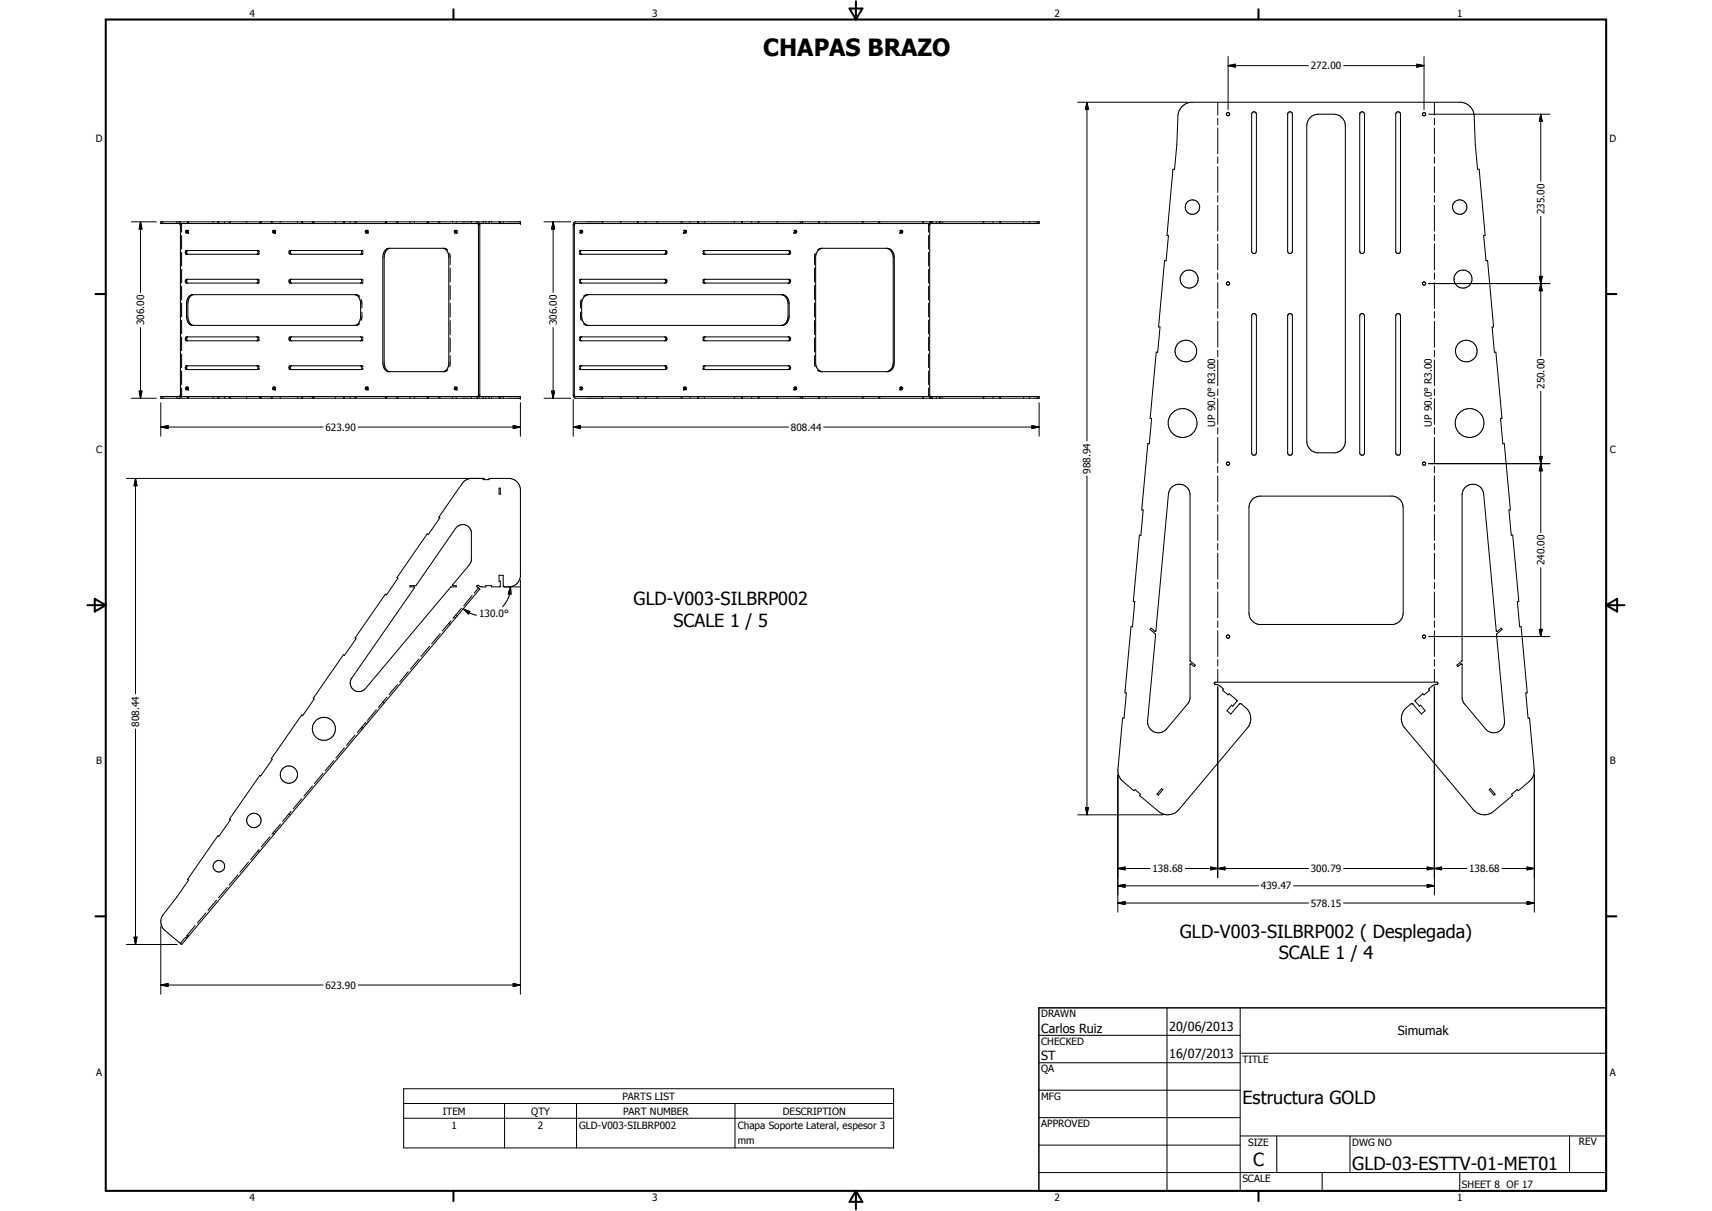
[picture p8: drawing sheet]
<svg xmlns="http://www.w3.org/2000/svg" width="594mm" height="420mm" viewBox="0 0 594 420" stroke-linecap="round" stroke-linejoin="round" font-family="sans-serif">
<g fill="none" stroke="#000" stroke-width=".35">
<path d="M426.2 19.6v18.4M494.1 19.6v18.4M374 35.5h38.2M377.2 35.5l.5 2.5h-1zM377.2 35.5v117.5M410.4 36.7l1.3-.8 1.5-.4h93.9a5.1 5.1 0 0 1 4.4 4.5l.4 10 .8 8.8 .6-.1 2.1 23h-.6l.9 8.8 .5-.1 2.1 23-.5 .1 .8 8.7h.5l2.1 23h-.5l.8 8.8 .5-.1 2.1 23-.5 .1 .8 8.7h.5l2.1 23h-.5l.8 8.8 .5-.1 2.2 23h-.5l.8 8.8 .5-.1 1.6 17.8a4.7 4.7 0 0 1-1.8 4.2l-3.8 3.3-.3-.5-2 1.7 .4 .4-6.6 5.5a5 5 0 0 1-7-.6l-23.8-28.3a5 5 0 0 1 .6-7.1l1.5-1.3 .4-.1 3.2 3.6 1.3-1.1-1.5-2-.5 .4-1.4-2 2.7-2.3 .3 .4 2-1.6-.3-.4 1.5-1.3 1.5-.5v-.5h-77.3v.5l1.5 .5 1.6 1.3-.4 .4 2 1.6 .3-.4 2.8 2.3-1.5 2-.4-.4-1.6 2 1.3 1.1 3.2-3.6 .4 .1 1.6 1.3a5.1 5.1 0 0 1 .5 7.1l-23.7 28.3a5 5 0 0 1-7.1 .6l-6.6-5.5 .4-.4-1.9-1.7-.4 .5-3.8-3.3a5 5 0 0 1-1.8-4.2l1.6-17.8 .6 .1 .8-8.8h-.6l2.2-23 .5 .1 .8-8.8h-.5l2.1-23h.5l.8-8.7-.5-.1 2.1-23 .5 .1 .8-8.8h-.5l2.1-23h.5l.8-8.7-.5-.1 2.1-23 .6 .1 .8-8.8h-.5l2-23 .6 .1 .8-8.8 .4-10 .3-1.5zM422.6 35.5v4.4M426.2 22.8l2.5-.5v1zM426.2 22.8h27.9M434.6 39a.82 .82 0 0 1 .9-.1 .82 .82 0 0 1 .5 .7v47.5a.84 .84 0 0 1-.8 .8 .84 .84 0 0 1-.9-.6v-47.9zM447.1 39a.82 .82 0 0 1 .9-.1 .82 .82 0 0 1 .5 .7v47.5a.83 .83 0 0 1-.9 .9 .83 .83 0 0 1-.8-.9v-47.5zM466.3 22.8h27.8"/>
<path d="M472.1 39a.84 .84 0 0 1 .9-.2 .84 .84 0 0 1 .5 .8v47.5a.83 .83 0 0 1-.8 .9 .83 .83 0 0 1-.9-.9v-47.5zM484.6 39a.84 .84 0 0 1 1.4 .4v47.9a.84 .84 0 0 1-.9 .6 .84 .84 0 0 1-.8-.8v-47.5zM491.7 22.3l2.4 .5-2.4 .5zM495.8 39.6h42M497.7 35.5v4.4M534.7 39.6l.5 2.5h-1zM534.7 39.6v23.3M422.6 41.1v2.2M422.6 44.4v8.9M422.6 54.5v2.2M422.6 57.8v9M454.5 41l.7-.7 1.8-.6 5.8-.1a4 4 0 0 1 4 4v109.5a4.1 4.1 0 0 1-3.5 4h-6.3a4.1 4.1 0 0 1-3.5-4v-109.5l.2-1.4z"/>
<path d="M497.7 41.1v2.2M497.7 44.4v8.9M497.7 54.5v2.2M497.7 57.8v9M45.6 77h8.6M48.8 77l.5 2.5h-1zM48.8 77v24.5M55.8 77h124.8v.6h-124.8zM56.5 77v.6M61.4 77v.6M62.1 77.6l.5 .5v58.8l-.5 .7M62.1 77l.5 .2"/>
<path d="M62.9 77.6l.1 2.9M64.8 79.9l.1 .2M64.9 79.9l-.5 .3 .2 .6h.3M65 79.9l.4 .2M65.1 77v.6M65.1 79.9l-.2 .2M65.4 77v.2M65.4 77.4v.2M73.9 77v.2M73.9 77.4v.2M75.6 77v.6M75.9 77v.6"/>
<path d="M78 77v.2M78 77.4v.2M79.6 77v.6M80 77v.2M80 77.4v.2M85.6 77v.2M85.6 77.4v.2M90.2 77v.6M90.5 77v.6M90.6 77v.2M90.6 77.4v.2M94.1 77v.6"/>
<path d="M94.5 77v.2M94.5 77.4v.2M95 79.9l.2 .2M95.1 79.9l-.4 .3 .1 .6h.3M95.2 79.9l.4 .2M95.3 79.9l-.1 .2M97.3 77v.2M97.3 77.4v.2M103.2 77v.2M103.2 77.4v.2M104.7 77v.6M105 77v.6"/>
<path d="M108.4 77v.2M108.4 77.4v.2M108.7 77v.6M109 77v.2M109 77.4v.2M116.4 77v.2M116.4 77.4v.2M119.2 77v.6M119.5 77v.6M121.5 77v.2M121.5 77.4v.2M123.2 77v.6"/>
<path d="M123.6 77v.2M123.6 77.4v.2M127.1 79.9l.2 .2M127.2 79.9l-.4 .3 .1 .6h.3M127.4 79.9l.4 .2M127.5 79.9l-.2 .2M133.7 77v.6M134.1 77v.6M137.7 77v.6M138.1 77v.2M138.1 77.4v.2M142.3 77v.2"/>
<path d="M142.3 77.4v.2M143.8 77v.2M143.8 77.4v.2M148.2 77v.6M148.6 77v.6M152.3 77v.6M152.6 77v.2M152.6 77.4v.2M157 77v.2M157 77.4v.2M158 79.9l.2 .2M158.1 79.9l-.5 .3 .2 .6h.3"/>
<path d="M158.2 79.9l.4 .2M158.3 79.9l-.1 .2M158.3 77v.2M158.3 77.4v.2M163.6 77v.2M163.6 77.4v.2M165.5 77v.2M165.5 77.4v.2M165.6 77.6l.4 .4v59.2l-.4 .4M165.6 77h.3M166.2 77.3l.3 .7v59.2l-.3 .6M167.7 77v.6"/>
<path d="M168.6 77v.2M168.6 77.4v.2M169.7 77v.6M170.6 77v.2M170.6 77.4v.2M173.2 77v.2M173.2 77.4v.2M173.6 77v.2M173.6 77.4v.2M174.6 77v.2M174.6 77.4v.2M188.8 77h9.3"/>
<path d="M191.9 77l.5 2.5h-1zM191.9 77v24.5M199.2 77.2l.5-.2h160.9v.6h-160.9l-.4 .4v59.2l.3 .3 161 .1v.6l-161.1-.1-.6-.9v-59.3zM201.5 79.9l.2 .1M201.6 79.9l-.4 .2M201.7 80v.8M201.7 79.9l.5 .3-.2 .6h-.3M201.8 79.9l-.1 .1M209.1 77v.6M215.4 77v.6M221.2 77v.6M221.4 77v.6"/>
<path d="M224.1 77v.2M224.1 77.4v.2M228 77v.2M228 77.4v.2M236.4 77v.2M236.4 77.4v.2M236.6 77v.6M237.7 80v.8M237.7 79.9l.5 .3-.2 .6h-.3M237.8 79.9l-.1 .1M239.4 77v.2M239.4 77.4v.2"/>
<path d="M242.1 77v.6M242.4 77v.6M244.4 77v.2M244.4 77.4v.2M254.8 77v.2M254.8 77.4v.2M257.3 77v.2M257.3 77.4v.2M257.6 77v.6M260.8 77v.2M260.8 77.4v.2M263.1 77v.6"/>
<path d="M263.3 77v.6M269.7 77v.2M269.7 77.4v.2M277.7 77v.2M277.7 77.4v.2M278.3 77v.2M278.3 77.4v.2M278.5 77v.6M284 77v.6M284.3 77v.6M286.6 77v.2M286.6 77.4v.2"/>
<path d="M299.2 77v.2M299.2 77.4v.2M299.5 77v.6M305 77v.6M305.3 77v.6M312.6 79.9l.1 .1M312.6 79.9l-.4 .2M312.7 80v.8M312.8 79.9l.3 .1 .2 .4-.2 .4h-.3M312.8 79.9l-.1 .1M320.2 77v.2M320.2 77.4v.2"/>
<path d="M320.4 77v.6M322.3 77.6l-.1 2.9M323 77.2v-.2l-.5 .2M323 77.4l-.4 .6v59.2l.4 .6M323.4 77v.2M323.4 77.4v.2M323.5 77v.2M323.5 77.4v.2M324.9 77v.2M324.9 77.4v.2M326 77v.6M326.2 77v.6"/>
<path d="M327 77v.2M327 77.4v.2M341.2 77v.2M341.2 77.4v.2M341.4 77v.6M344.6 77v.2M344.6 77.4v.2M346.9 77v.6M347.2 77v.6M355.2 77v.2M355.2 77.4v.2M357.2 77v.2"/>
<path d="M357.2 77.4v.2M360.2 77v.2M360.2 77.4v.2M422.6 67.9v2.2M422.6 71.2v9M497.7 67.9v2.2M497.7 71.2v9M534.7 75.1v48.4M63 81.7v4.7M63 87.5v4.8M63 93.5v4.7M63 99.3v4.8"/>
<path d="M64.4 97.2l.3-.3h24.6a.82 .82 0 0 1 0 1.3h-24.7l-.3-.5zM64.9 80.1v.5M64.9 80.6l-.1 .2M64.9 80.6l.2 .2M65.1 86.9l-.3 .8 .4 .5M65.2 96.9a.76 .76 0 0 0-.1 1.3M65.4 80.6l-.4 .2M89.1 88.2a.77 .77 0 0 0 .2-1.3h-24.7l-.3 .6 .1 .5 .3 .2h24.6M89.1 96.9h.2M89.4 86.9l.6 .4M89.4 96.9l.6 .4M90 87.8l-.6 .4"/>
<path d="M90 97.8l-.6 .4M95.2 80.1v.5M95.2 80.6l-.2 .2M95.2 80.6l.1 .2M95.6 80.6l-.4 .2M100.4 97.2l.3-.3h24.6l.3 .8-.3 .5h-24.7l-.3-.5zM101 86.9l-.3 .8 .5 .5M101.2 96.9l-.5 .6 .3 .7M125.1 88.2l.5-.5-.3-.8h-24.7l-.3 .6 .1 .5 .3 .2h24.6M125.1 96.9h.2M125.5 86.9l.5 .4M125.5 96.9l.5 .4"/>
<path d="M126 87.8l-.5 .4M126 97.8l-.5 .4M127.3 80.1v.5M127.3 80.6l-.2 .2M127.3 80.6l.2 .2M127.8 80.6l-.4 .2M135.4 86.1a2.74 2.74 0 0 0-2.1 3.3v36.4a2.97 2.97 0 0 0 1.8 3.1M153.7 86.1a2.69 2.69 0 0 1 2 2.8v37.3a2.88 2.88 0 0 1-1.7 2.7M153.8 86.1h-18.9a2.74 2.74 0 0 0-2.1 3.3v36.4a3.1 3.1 0 0 0 1.9 3.1h19.7l1-.5M154 86.1l1.4 .7M156 88l.2 3.8M156.2 93v4.8"/>
<path d="M156.2 99.1v4.8M158.2 80.1v.5M158.2 80.6l-.2 .2M158.2 80.6l.1 .2M158.6 80.6l-.4 .2M201 87.9l.6 .3M201 97.9l.6 .3M201.2 80.6h.1M201.2 80.6l.4 .2M201.6 86.9l-.6 .3M201.6 96.9l-.6 .4M201.7 80v.7"/>
<path d="M201.7 80.8h.1M201.7 80.7l-.2 .1M201.7 88.2h29.2a.72 .72 0 0 0 .5-.6 .72 .72 0 0 0-.3-.7h-29.4a.71 .71 0 0 0-.4 .7 .71 .71 0 0 0 .5 .6M201.7 96.9h29.2a.72 .72 0 0 1 .5 .6 .72 .72 0 0 1-.3 .7h-29.4a.75 .75 0 0 1 0-1.3zM201.8 96.9h-.1M230.5 96.9a.72 .72 0 0 1 .6 .6 .72 .72 0 0 1-.4 .7M230.7 86.9a.72 .72 0 0 1 .4 .7 .72 .72 0 0 1-.6 .6M237.2 80.6l.5 .1M237.2 80.1h.1M237.7 80l-.5 .1M237.7 80v.7M237.7 80.8h.1"/>
<path d="M243.9 87.9l.6 .3M243.9 97.9l.6 .3M244.4 97l29.4-.1a.7 .7 0 0 1 .6 .6 .7 .7 0 0 1-.4 .7h-29.4l-.4-.5zM244.5 86.9l-.6 .3M244.5 96.9l-.6 .4M244.6 88.2h29.2a.7 .7 0 0 0 .6-.6 .7 .7 0 0 0-.4-.7h-29.4a.7 .7 0 0 0-.4 .7 .7 .7 0 0 0 .5 .6M244.7 96.9h-.1M273.5 96.9a.7 .7 0 0 1 .5 .6 .7 .7 0 0 1-.4 .7M273.6 86.9a.71 .71 0 0 1 .4 .7 .71 .71 0 0 1-.5 .6M275.5 80.1l.3-.2 .3 .5-.2 .4-.4-.2M275.5 80.1h.1M275.9 80.1h.5l-.1 .7-.5-.3z"/>
<path d="M282.7 93v4.8M282.7 99.1v4.8M282.9 87.9l-.2 1v2.9M285.2 86.1l-1.4 .6M285.4 86.1h22.5a2.82 2.82 0 0 1 2.4 3.3v36.4a3.1 3.1 0 0 1-2.1 3.1h-23.4l-1-.5M285.5 86.1a2.85 2.85 0 0 0-2.5 2.8v37.3a3.1 3.1 0 0 0 2.2 2.7M307.5 86.1a2.89 2.89 0 0 1 2.5 3.3v36.4a3.1 3.1 0 0 1-2.2 3.1M312.2 80.6l.4 .2M312.2 80.1h.1M312.7 80v.7M312.7 80.8h.1M312.7 80.7l-.1 .1"/>
<path d="M322.2 81.7v4.7M322.2 87.5v4.8M322.2 93.5v4.7M322.2 99.3v4.8M422.6 81.3v2.2M422.6 84.6v9M422.6 94.7v2.2M422.6 98v9M495.8 98.4h42M497.7 81.3v2.2M497.7 84.6v9M497.7 94.7v2.2"/>
<path d="M497.7 98v9M534.2 95.9h1l-.5 2.5zM534.2 95.9l1 5h-1l1-5zM534.7 98.4l.5 2.5h-1zM48.8 113.7v24.5M63 105.2v4.7M63 111.1v4.7M63 117v4.7M65.2 116.9l-.4 .6 .4 .7M67 102.2a2.95 2.95 0 0 0-1.8 2.8v5.1a3.1 3.1 0 0 0 1.8 2.8M89.1 116.9a.75 .75 0 0 1 .5 .7 .75 .75 0 0 1-.5 .6M89.3 116.9h-24.6a.75 .75 0 0 0-.4 .7 .75 .75 0 0 0 .4 .6h24.6"/>
<path d="M89.4 116.9l.6 .4M90 117.9l-.6 .3M101.2 116.9a.75 .75 0 0 0-.5 .7 .75 .75 0 0 0 .5 .6M123.4 102.2a2.95 2.95 0 0 1 1.7 2.8v5.1a3.1 3.1 0 0 1-1.7 2.8M124.7 102.8l-.9-.6h-57.3a2.95 2.95 0 0 0-1.8 2.8v5.1a2.95 2.95 0 0 0 1.8 2.8h57.3l.9-.6M125.1 116.9l.5 .6-.5 .7M125.3 116.9h-24.6a.75 .75 0 0 0-.4 .7 .75 .75 0 0 0 .4 .6h24.6M125.4 104.1l.2 2.7M125.5 116.9l.5 .4M125.6 108.3l-.2 2.8M126 117.9l-.5 .3M156.2 105.2v4.8"/>
<path d="M156.2 111.2v4.9M156.2 117.3v4.8M191.9 113.7v24.5M201 117.9l.6 .3M201.5 108.3l.2 2.9M201.6 116.9l-.6 .4M201.7 116.9h29.2a.7 .7 0 0 1 .5 .7 .7 .7 0 0 1-.5 .6h-29.2M201.7 104l-.2 2.8M201.8 116.9a.7 .7 0 0 0-.5 .7 .7 .7 0 0 0 .5 .6M202.6 102.7l1-.5h68.1a3 3 0 0 1 2.1 3.2v4.3a3.1 3.1 0 0 1-2.1 3.2h-68.1l-1-.5M204 102.2a3 3 0 0 0-2.2 2.8v5.1a3 3 0 0 0 2.2 2.8M230.5 116.9a.7 .7 0 0 1 .6 .7 .7 .7 0 0 1-.6 .6"/>
<path d="M243.9 117.9l.6 .3M244.5 116.9l-.6 .4M244.6 116.9h29.2a.7 .7 0 0 1 .6 .7 .7 .7 0 0 1-.6 .6h-29.2M244.7 116.9a.7 .7 0 0 0-.5 .7 .7 .7 0 0 0 .5 .6M271.3 102.2a3 3 0 0 1 2.2 3.2v4.3a3 3 0 0 1-2.2 3.2M273.5 116.9a.7 .7 0 0 1 .5 .7 .7 .7 0 0 1-.5 .6M282.7 105.2v4.8M282.7 111.2v4.9M282.7 117.3v4.8M322.2 105.2v4.7M322.2 111.1v4.7M322.2 117v4.7"/>
<path d="M422.6 108.1v2.3M422.6 111.5v8.9M434.6 109a.85 .85 0 0 1 1.4 .6v47.5a.85 .85 0 0 1-.7 .8 .85 .85 0 0 1-1-.5v-48zM447.1 109a.84 .84 0 0 1 .9-.1 .84 .84 0 0 1 .5 .7v47.5a.83 .83 0 0 1-.9 .8 .83 .83 0 0 1-.8-.8v-47.5zM472.1 109a.87 .87 0 0 1 .9-.1 .87 .87 0 0 1 .5 .7v47.5a.83 .83 0 0 1-.8 .8 .83 .83 0 0 1-.9-.8v-47.5zM484.6 109a.89 .89 0 0 1 1.4 .4v48a.85 .85 0 0 1-1 .5 .85 .85 0 0 1-.7-.8v-47.5zM497.7 108.1v2.3M497.7 111.5v8.9M45.6 138.2h8.6M48.3 135.7h1l-.5 2.5zM55.8 137.6h124.8v.6h-124.8zM55.8 139.7v11.6"/>
<path d="M56.5 137.6v.6M61.4 137.6v.6M62.6 138l-.5 .2M63 122.9v4.7M63 128.7v4.7M63 134.6l-.1 2.9M64.4 127.1l.2-.2h24.7l.3 .8-.3 .5h-24.6l-.3-.2zM64.8 134.3l.1 .2M64.9 134.3l-.5 .3 .2 .6h.3M64.9 134.5v.5M64.9 135l-.1 .2M64.9 135l.2 .2"/>
<path d="M65 134.3l.4 .2M65.1 137.6v.6M65.1 126.9l-.3 .8 .4 .5M65.1 134.3l-.2 .2M65.4 135l-.4 .2M65.4 137.6v.2M65.4 138v.2M73.9 137.6v.2M73.9 138v.2M75.6 137.6v.6M75.9 137.6v.6M78 137.6v.2"/>
<path d="M78 138v.2M79.6 137.6v.6M80 137.6v.2M80 138v.2M85.6 137.6v.2M85.6 138v.2M89.3 128.2h-.2M89.4 126.9l.6 .4M90 127.8l-.6 .4M90.2 137.6v.6M90.5 137.6v.6M90.6 137.6v.2"/>
<path d="M90.6 138v.2M94.1 137.6v.6M94.5 137.6v.2M94.5 138v.2M95 134.3l.2 .2M95.1 134.3l-.4 .3 .1 .6h.3M95.2 134.5v.5M95.2 135l-.2 .2M95.2 135l.1 .2M95.2 134.3l.4 .2M95.3 134.3l-.1 .2M95.6 135l-.4 .2"/>
<path d="M97.3 137.6v.2M97.3 138v.2M101 126.9l-.3 .8 .5 .5M103.2 137.6v.2M103.2 138v.2M104.7 137.6v.6M105 137.6v.6M108.4 137.6v.2M108.4 138v.2M108.7 137.6v.6M109 137.6v.2M109 138v.2"/>
<path d="M116.4 137.6v.2M116.4 138v.2M119.2 137.6v.6M119.5 137.6v.6M121.5 137.6v.2M121.5 138v.2M123.2 137.6v.6M123.6 137.6v.2M123.6 138v.2M125.1 128.2l.5-.5-.3-.8h-24.7l-.3 .6 .1 .5 .3 .2h24.6M125.5 126.9l.5 .4M126 127.8l-.5 .4"/>
<path d="M127.1 134.3l.2 .2M127.2 134.3l-.4 .3 .1 .6h.3M127.3 134.5v.5M127.3 135l-.2 .2M127.3 135l.2 .2M127.4 134.3l.4 .2M127.5 134.3l-.2 .2M127.8 135l-.4 .2M133.7 137.6v.6M134.1 137.6v.6M137.7 137.6v.6M138.1 137.6v.2"/>
<path d="M138.1 138v.2M142.3 137.6v.2M142.3 138v.2M143.8 137.6v.2M143.8 138v.2M148.2 137.6v.6M148.6 137.6v.6M152.3 137.6v.6M152.6 137.6v.2M152.6 138v.2M156.2 123.4l-.2 3.7M157 137.6v.2"/>
<path d="M157 138v.2M158 134.3l.2 .2M158.1 134.3l-.5 .3 .2 .6h.3M158.2 134.5v.5M158.2 135l-.2 .2M158.2 135l.1 .2M158.2 134.3l.4 .2M158.3 134.3l-.1 .2M158.3 137.6v.2M158.3 138v.2M158.6 135l-.4 .2M163.6 137.6v.2"/>
<path d="M163.6 138v.2M165.5 137.6v.2M165.5 138v.2M165.9 138.1l-.3 .1M167.7 137.6v.6M168.6 137.6v.2M168.6 138v.2M169.7 137.6v.6M170.6 137.6v.2M170.6 138v.2M173.2 137.6v.2M173.2 138v.2"/>
<path d="M173.6 137.6v.2M173.6 138v.2M174.6 137.6v.2M174.6 138v.2M180.6 139.7v11.6M188.8 138.2h9.3M191.4 135.7h1l-.5 2.5zM198.9 138.6v12.7M201 127.9l.6 .3M201.2 134.5h.1M201.2 135h.1M201.2 135l.4 .2"/>
<path d="M201.5 134.3l.2 .1M201.6 134.3l-.4 .2M201.6 126.9l-.6 .4M201.7 134.4v.7M201.7 135.2h.1M201.7 134.4v.8M201.7 135.1l-.2 .1M201.7 134.3l.5 .3-.2 .6h-.3M201.7 128.2h29.2a.72 .72 0 0 0 .5-.6 .72 .72 0 0 0-.3-.7h-29.4a.71 .71 0 0 0-.4 .7 .71 .71 0 0 0 .5 .6M201.8 134.3l-.1 .1M209.1 137.6v.6M215.4 137.6v.6"/>
<path d="M221.2 137.6v.6M221.4 137.6v.6M224.1 137.6v.2M224.1 138v.2M228 137.6v.2M228 138v.2M230.7 126.9a.72 .72 0 0 1 .4 .7 .72 .72 0 0 1-.6 .6M236.4 137.6v.2M236.4 138v.2M236.6 137.6v.6M237.2 135l.5 .1M237.7 134.4l-.5 .1"/>
<path d="M237.7 134.4v.7M237.7 135.2h.1M237.7 134.4v.8M237.7 134.3l.5 .3-.2 .6h-.3M237.8 134.3l-.1 .1M239.4 137.6v.2M239.4 138v.2M242.1 137.6v.6M242.4 137.6v.6M243.9 127.9l.6 .3M244.4 127l29.6-.1a.71 .71 0 0 1 .4 .7 .71 .71 0 0 1-.6 .6h-29.2a.74 .74 0 0 1-.2-1.2zM244.4 137.6v.2"/>
<path d="M244.4 138v.2M244.5 126.9l-.6 .4M244.6 128.2h.1M254.8 137.6v.2M254.8 138v.2M257.3 137.6v.2M257.3 138v.2M257.6 137.6v.6M260.8 137.6v.2M260.8 138v.2M263.1 137.6v.6M263.3 137.6v.6"/>
<path d="M269.7 137.6v.2M269.7 138v.2M273.6 126.9a.71 .71 0 0 1 .4 .7 .71 .71 0 0 1-.5 .6M275.5 134.5l.3-.2 .3 .4-.2 .5-.4-.2M276 134.4v-.1a.46 .46 0 0 1 .5 .4 .46 .46 0 0 1-.3 .5l-.4-.3zM277.7 137.6v.2M277.7 138v.2M278.3 137.6v.2M278.3 138v.2M278.5 137.6v.6M282.7 123.4v2.8l.2 1M284 137.6v.6"/>
<path d="M284.3 137.6v.6M286.6 137.6v.2M286.6 138v.2M299.2 137.6v.2M299.2 138v.2M299.5 137.6v.6M305 137.6v.6M305.3 137.6v.6M312.2 135l.4 .2M312.6 134.3l.1 .1M312.6 134.3l-.4 .2M312.7 134.4v.7"/>
<path d="M312.7 135.2h.1M312.7 134.4v.8M312.7 135.1l-.1 .1M312.8 134.3a.46 .46 0 0 1 .4 .4 .46 .46 0 0 1-.2 .5h-.2M312.8 134.3l-.1 .1M320.2 137.6v.2M320.2 138v.2M320.4 137.6v.6M322.2 122.9v4.7M322.2 128.7v4.7M322.2 134.6l.1 2.9M322.5 137.9l.5 .3v-.2"/>
<path d="M323.4 137.6v.2M323.4 138v.2M323.5 137.6v.2M323.5 138v.2M324.9 137.6v.2M324.9 138v.2M326 137.6v.6M326.2 137.6v.6M327 137.6v.2M327 138v.2M341.2 137.6v.2M341.2 138v.2"/>
<path d="M341.4 137.6v.6M344.6 137.6v.2M344.6 138v.2M346.9 137.6v.6M347.2 137.6v.6M355.2 137.6v.2M355.2 138v.2M357.2 137.6v.2M357.2 138v.2M360.2 137.6v.2M360.2 138v.2M360.6 139.7v11.6"/>
<path d="M422.6 121.5v2.3M422.6 124.9v9M422.6 135v2.2M422.6 138.3v8.9M497.7 121.5v2.3M497.7 124.9v9M497.7 135v2.2M497.7 138.3v8.9M534.7 135.7v49.1M55.8 148.2l2.5-.5v1zM55.8 148.2h56.3M124.3 148.2h56.3"/>
<path d="M178.1 147.7l2.5 .5-2.5 .5zM198.9 148.2l2.5-.5v1zM198.9 148.2h74.7M285.8 148.2h74.8M358.1 147.7l2.5 .5-2.5 .5zM422.6 148.4v2.2M422.6 151.7v9M497.7 148.4v2.2M497.7 151.7v9M534.2 158.4h1l-.5 2.5zM534.2 158.4h1l-1 5h1zM43.9 166h124.2"/>
<path d="M47 166l.5 2.5h-1zM47 166v74.7M163.7 166a4.1 4.1 0 0 0-3.3 1.7l-8.1 11.8 .3 .2-4 5.8-.4-.3-10.5 15.2 .4 .2-4 5.8-.4-.2-10.5 15.1 .4 .3-4.1 5.8-.3-.3-10.5 15.2 .3 .2-4 5.8-.3-.2-10.6 15.1 .4 .3-4 5.7-.3-.2-10.6 15.2 .4 .2-4.1 5.8-.3-.2-10.5 15.1 .3 .3-4 5.7-4.9 6.4a4.1 4.1 0 0 0 .7 5.3l5.8 4.9M167.7 166v.4h2v-.4h6.9a4.1 4.1 0 0 1 4 3.5v30.6a4.1 4.1 0 0 1-4 3.5M173.2 169.4h.4v2h-.4zM377.2 165.1v117.6M406.4 169.2a3.8 3.8 0 0 1 3.9-1.1 3.8 3.8 0 0 1 2.7 3.1v58l1.8 1.6-.4 .5-1.1-1-.3 .2v11.8l-.4 1.2-7.8 9.4a3.7 3.7 0 0 1-4.3 1.1 3.7 3.7 0 0 1-2.3-3.9l2.8-30-1.9-1.7 .4-.5 1.2 1.1 .4-.1 4.4-47.5 .2-.9zM422.6 161.8v2.2M422.6 165.1v9M422.6 175.2v2.2M422.6 178.6v8.9M434.8 173.1l2.1-1h46.5a4.1 4.1 0 0 1 3.5 4v36.6a4.1 4.1 0 0 1-3.5 4h-46.5a4.1 4.1 0 0 1-3.5-4v-36.6l.5-1.9z"/>
<path d="M495.8 160.9h42M497.7 161.8v2.2M497.7 165.1v9M497.7 175.2v2.2M497.7 178.6v8.9M508.4 169.2a3.8 3.8 0 0 1 3.9-1 3.8 3.8 0 0 1 2.5 3.2l4.4 47.5 .4 .1 1.3-1.1 .3 .5-1.9 1.7 2.8 30a3.7 3.7 0 0 1-2.3 3.9 3.7 3.7 0 0 1-4.3-1.1l-7.8-9.4-.3-1.2v-11.8l-.3-.2-1.2 1-.4-.5 1.9-1.6v-58zM534.7 160.9l.5 2.5h-1zM158.4 183a2.98 2.98 0 0 1 3.1-.9 2.98 2.98 0 0 1 2.1 2.5l-.1 10.2-.6 1.2-5.8 6.9 .1 .3h1.1v.4l-1.9 .1-29.6 35.2a2.99 2.99 0 0 1-4.1 .4 2.99 2.99 0 0 1-.6-4.1l21.7-31.2-.2-.4h-1.3v-.4l2.1-.1zM422.6 188.6v2.2M422.6 191.9v9M497.7 188.6v2.2M497.7 191.9v9"/>
<path d="M534.7 197v23.9M152.8 219.8l-3 3.6M155.7 216.2l.2 .2M156.1 216.5l.1 .1M156.5 215.4l-3 3.5M157.6 214l.2 .2M157.9 214.3l.2 .1M158.2 213.4l.2 .1M158.5 213.6l.2 .1M160.1 211l-2.9 3.5M160.7 211.2l2.4 1-.5 .8zM160.7 211.2a9.6 9.6 0 0 0 4.7 2.2"/>
<path d="M163.8 206.6l-2.9 3.6M166 204l-1.4 1.7M177.2 203.6l.1 2.6-.9-.2zM177.2 203.6a9.9 9.9 0 0 1-2.8 7M180.3 203.6l-5.6-.1-.1-3.9h-1.4v2h.4v1.8l-.2 .2h-2.8v-.4h-2v.4h-1.3l-1.7-.5a.94 .94 0 0 0 .8 1.2l-103.4 123.4M180.6 201.2v143.7M422.6 202v2.3M422.6 205.4v8.9M422.6 215.4v2.3M422.6 218.8v9M497.7 202v2.3M497.7 205.4v8.9"/>
<path d="M497.7 215.4v2.3M497.7 218.8v9M534.2 218.4h1l-.5 2.5zM138 237.5l-3 3.5M141.6 233l-2.9 3.6M145.4 228.6l-3 3.6M149 224.2l-2.9 3.6M422.6 228.9v2.2M422.6 232.2v4.5M422.6 238.3v66.2M495.8 220.9h42M497.7 228.9v2.2"/>
<path d="M497.7 232.2v4.5M497.7 238.3v72.2M47 252.9v74.8M119.5 259.5l-3 3.5M123.2 255.1l-3 3.5M125.1 252.7l.2 .2M125.5 253l.1 .2M125.6 252.2l.1 .2M125.9 252.5l.1 .1M126.8 250.8l.1 .2M126.9 250.7l-3 3.5M127.1 251.1l.1 .1"/>
<path d="M127.4 250.1l.1 .1M127.7 250.4l.1 .1M130.6 246.3l-3 3.5M132.8 243.5l.2 .2M133.1 243.8l.2 .2M134.3 241.9l-3 3.5M104.7 277.1l-2.9 3.5M108.4 272.7l-3 3.5M112.1 268.3l-3 3.5M115.8 263.9l-3 3.5M387.9 268.9v47.6M403.1 273.6l.5 .3-1.7 2-.4-.4z"/>
<path d="M516.8 273.9l.4-.3 1.6 1.9-.4 .4zM532.4 268.9v47.6M86.2 299.1l-2.9 3.5M89.6 295.1l.1 .2M89.9 295.4l.1 .1M89.9 294.7l-2.9 3.5M93.6 290.3l-2.9 3.5M94.7 289.1l.1 .1M94.9 289.3l.2 .2M95.2 288.4l.2 .1M95.5 288.7l.2 .1M97.3 285.9l-2.9 3.5"/>
<path d="M100.3 282.4l.2 .1M100.6 282.6l.1 .1M101 281.5l-3 3.5M374 282.7h29.6M376.7 280.2h1l-.5 2.5zM71.5 316.7l-3 3.6M75.1 312.3l-2.9 3.5M78.9 307.9l-3 3.5M82.5 303.5l-2.9 3.5M387.9 301.3l2.5-.5v1zM387.9 307.3l2.5-.5v1zM387.9 313.3l2.5-.5v1z"/>
<path d="M387.9 301.3h11.2M387.9 307.3h48.8M387.9 313.3h66.2M411.3 301.3h42.8M420.1 300.8l2.5 .5-2.5 .5zM422.6 301.3l2.5-.5v1zM448.9 307.3h48.8M466.3 301.3h42.7M466.3 313.3h66.1M495.2 300.8l2.5 .5-2.5 .5zM495.2 306.8l2.5 .5-2.5 .5zM497.7 301.3l2.5-.5v1z"/>
<path d="M521.2 301.3h11.2M529.9 300.8l2.5 .5-2.5 .5zM529.9 312.8l2.5 .5-2.5 .5zM43.9 327.7h17.6M46.5 325.2h1l-.5 2.5zM55.8 321.4v23.5M63 327.7h.1M64 325.5l-1.4 1.8M64.3 325.2l.1 .2M64.4 325.1l.2 .1M64.6 325.5l.2 .1M64.7 324.7l.2 .2"/>
<path d="M64.7 325.4l.2 .1M65 325l.2 .1M65 324.4l.1 .1M65.3 324.7l.1 .1M67.7 321.1l-2.9 3.6M55.8 341.8l2.5-.6v1.1zM55.8 341.8h56.3M124.3 341.8h56.3M178.1 341.2l2.5 .6-2.5 .5zM360.5 359.2h69.9M405 349.7v63.5M430.4 349.7v63.5"/>
<path d="M140.1 377.7h170v20.6h-170zM360.5 368.7h69.9M360.5 378.2h69.9M430.4 365.4h127M140.1 382.9h170M140.1 388h170M175.1 382.9v15.4M200.1 382.9v15.4M255.1 382.9v15.4M360.5 387.8h69.9M360.5 397.3h69.9M430.4 394.1h127"/>
<path d="M443.1 394.1v12.7M468.5 394.1v12.7M544.7 394.1v12.7M360.5 406.8h196.9M458.8 406.8v6.4M506.6 406.8v6.4"/>
<circle cx="426.2" cy="39.6" r=".57"/>
<circle cx="494.2" cy="39.6" r=".57"/>
<circle cx="413.8" cy="71.8" r="2.5"/>
<circle cx="506.5" cy="71.8" r="2.5"/>
<circle cx="412.7" cy="96.8" r="3.1"/>
<circle cx="426.2" cy="98.4" r=".57"/>
<circle cx="494.2" cy="98.4" r=".57"/>
<circle cx="507.7" cy="96.8" r="3.1"/>
<circle cx="411.5" cy="121.8" r="3.7"/>
<circle cx="508.8" cy="121.8" r="3.8"/>
<circle cx="410.4" cy="146.8" r="5"/>
<circle cx="510" cy="146.8" r="5"/>
<circle cx="426.2" cy="160.9" r=".58"/>
<circle cx="494.2" cy="160.9" r=".56"/>
<circle cx="426.2" cy="220.9" r=".58"/>
<circle cx="494.2" cy="220.9" r=".56"/>
<circle cx="112.4" cy="252.9" r="4"/>
<circle cx="100.3" cy="268.8" r="3"/>
<circle cx="88.1" cy="284.7" r="2.49"/>
<circle cx="76" cy="300.5" r="1.99"/>
</g>
<g fill="#000">
<circle cx="62.9" cy="77.6" r=".18"/>
<circle cx="180.6" cy="77.6" r=".18"/>
<circle cx="180.6" cy="77" r=".18"/>
<circle cx="65.4" cy="80.6" r=".18"/>
<circle cx="65.4" cy="80.1" r=".18"/>
<circle cx="95.6" cy="80.6" r=".18"/>
<circle cx="95.6" cy="80.1" r=".18"/>
<circle cx="127.8" cy="80.6" r=".18"/>
<circle cx="127.8" cy="80.1" r=".18"/>
<circle cx="158.6" cy="80.6" r=".18"/>
<circle cx="158.6" cy="80.1" r=".18"/>
<circle cx="237.2" cy="80.6" r=".18"/>
<circle cx="275.5" cy="80.6" r=".18"/>
<circle cx="312.2" cy="80.6" r=".18"/>
<circle cx="62.9" cy="137.5" r=".18"/>
<circle cx="65.4" cy="135" r=".18"/>
<circle cx="65.4" cy="134.5" r=".18"/>
<circle cx="95.6" cy="135" r=".18"/>
<circle cx="95.6" cy="134.5" r=".18"/>
<circle cx="127.8" cy="135" r=".18"/>
<circle cx="127.8" cy="134.5" r=".18"/>
<circle cx="158.6" cy="135" r=".18"/>
<circle cx="158.6" cy="134.5" r=".18"/>
<circle cx="180.6" cy="137.6" r=".18"/>
<circle cx="180.6" cy="138.2" r=".18"/>
<circle cx="237.2" cy="134.5" r=".18"/>
<circle cx="237.2" cy="135" r=".18"/>
<circle cx="275.5" cy="134.5" r=".18"/>
<circle cx="275.5" cy="135" r=".18"/>
<circle cx="312.2" cy="135" r=".18"/>
<circle cx="312.2" cy="134.5" r=".18"/>
</g>
<g fill="none" stroke="#000" stroke-width=".71">
<path d="M36.7 6.8h520.7v406.4h-520.7zM157.3 3.2v3.6M294.8 3h4.4l-2.2 3.8zM297 .4v6.4M436.7 3.2v3.6M33.1 102h3.6M557.4 102h3.5M30.3 210h6.4M32.9 207.8l3.8 2.2-3.8 2.2zM557.4 210h6.3M557.4 210l3.8-2.2v4.4zM33.1 317.9h3.6"/>
<path d="M557.4 317.9h3.5M157.3 413.2v3.5M297 413.2v6.3M297 413.2l2.2 3.8h-4.4zM436.7 413.2v3.5"/>
</g>
<path d="M360.5 349.7h196.9v63.5h-196.9z" fill="none" stroke="#000" stroke-width=".51"/>
<g fill="#000">
<path d="M377.2 35.5l.5 2.5h-1zM426.2 22.8l2.5-.5v1zM491.7 22.3l2.4 .5-2.4 .5zM534.7 39.6l.5 2.5h-1zM48.8 77l.5 2.5h-1zM191.9 77l.5 2.5h-1zM534.2 95.9h1l-.5 2.5zM534.7 98.4l.5 2.5h-1zM48.3 135.7h1l-.5 2.5zM191.4 135.7h1l-.5 2.5zM55.8 148.2l2.5-.5v1zM178.1 147.7l2.5 .5-2.5 .5z"/>
<path d="M198.9 148.2l2.5-.5v1zM358.1 147.7l2.5 .5-2.5 .5zM534.2 158.4h1l-.5 2.5zM47 166l.5 2.5h-1zM534.7 160.9l.5 2.5h-1zM160.7 211.2l2.4 1-.5 .8zM177.2 203.6l.1 2.6-.9-.2zM534.2 218.4h1l-.5 2.5zM376.7 280.2h1l-.5 2.5zM387.9 301.3l2.5-.5v1zM387.9 307.3l2.5-.5v1zM387.9 313.3l2.5-.5v1z"/>
<path d="M420.1 300.8l2.5 .5-2.5 .5zM422.6 301.3l2.5-.5v1zM495.2 300.8l2.5 .5-2.5 .5zM495.2 306.8l2.5 .5-2.5 .5zM497.7 301.3l2.5-.5v1zM529.9 300.8l2.5 .5-2.5 .5zM529.9 312.8l2.5 .5-2.5 .5zM46.5 325.2h1l-.5 2.5zM55.8 341.8l2.5-.6v1.1zM178.1 341.2l2.5 .6-2.5 .5z"/>
</g>
<text font-size="8.2" x="264.9" y="19.4">CHAPAS BRAZO</text>
<g font-size="6.3">
<text x="219.9" y="210">GLD-V003-SILBRP002</text>
<text x="233.7" y="217.5">SCALE 1 / 5</text>
<text x="409.4" y="325.3">GLD-V003-SILBRP002 ( Desplegada)</text>
<text x="443.7" y="332.8">SCALE 1 / 4</text>
<text x="431.1" y="383.1">Estructura GOLD</text>
<text x="434.8" y="404.7">C</text>
<text x="469.2" y="406">GLD-03-ESTTV-01-MET01</text>
</g>
<g font-size="4.4">
<text x="361.3" y="358.4">Carlos Ruiz</text>
<text x="405.7" y="357.7">20/06/2013</text>
<text x="485" y="359.2">Simumak</text>
<text x="361.3" y="367.9">ST</text>
<text x="405.7" y="367.2">16/07/2013</text>
</g>
<g font-size="3.5">
<text x="86.6" y="5.8">4</text>
<text x="226.3" y="5.8">3</text>
<text x="365.9" y="5.8">2</text>
<text x="505.6" y="5.8">1</text>
<text x="454.9" y="24.1">272.00</text>
<text x="33.3" y="49.4">D</text>
<text x="558.5" y="49.4">D</text>
<text x="535.9" y="74.3" transform="rotate(-90 535.9 74.3)">235.00</text>
<text x="50.1" y="112.9" transform="rotate(-90 50.1 112.9)">306.00</text>
<text x="193.2" y="112.9" transform="rotate(-90 193.2 112.9)">306.00</text>
<text x="535.9" y="135" transform="rotate(-90 535.9 135)">250.00</text>
<text x="112.9" y="149.4">623.90</text>
<text x="274.5" y="149.4">808.44</text>
<text x="421.7" y="148" transform="rotate(-90 421.7 148)">UP 90.0° R3.00</text>
<text x="496.9" y="148" transform="rotate(-90 496.9 148)">UP 90.0° R3.00</text>
<text x="33.4" y="157.3">C</text>
<text x="558.6" y="157.3">C</text>
<text x="378.5" y="164.4" transform="rotate(-90 378.5 164.4)">988.94</text>
<text x="535.9" y="196.2" transform="rotate(-90 535.9 196.2)">240.00</text>
<text x="166.2" y="214">130.0°</text>
<text x="48.3" y="252.1" transform="rotate(-90 48.3 252.1)">808.44</text>
<text x="33.4" y="265.2">B</text>
<text x="558.6" y="265.2">B</text>
<text x="399.9" y="302.6">138.68</text>
<text x="454.9" y="302.6">300.79</text>
<text x="509.8" y="302.6">138.68</text>
<text x="437.6" y="308.6">439.47</text>
<text x="454.9" y="314.6">578.15</text>
<text x="112.9" y="343">623.90</text>
<text x="361.3" y="353">DRAWN</text>
<text x="361.3" y="362.5">CHECKED</text>
<text x="431.1" y="368.7">TITLE</text>
<text x="33.4" y="373.2">A</text>
<text x="361.3" y="372.1">QA</text>
<text x="558.6" y="373.2">A</text>
<text x="216" y="381.6">PARTS LIST</text>
<text x="361.3" y="381.6">MFG</text>
<text x="153.6" y="386.7">ITEM</text>
<text x="184.3" y="386.8">QTY</text>
<text x="216.2" y="386.7">PART NUMBER</text>
<text x="271.6" y="386.8">DESCRIPTION</text>
<text x="156.7" y="391.8">1</text>
<text x="186.6" y="391.9">2</text>
<text x="201" y="391.9">GLD-V003-SILBRP002</text>
<text x="256" y="391.9">Chapa Soporte Lateral, espesor 3</text>
<text x="361.3" y="391.1">APPROVED</text>
<text x="256" y="397">mm</text>
<text x="433.1" y="397.5">SIZE</text>
<text x="469.2" y="397.5">DWG NO</text>
<text x="547.9" y="397.4">REV</text>
<text x="431.1" y="410.2">SCALE</text>
<text x="507.3" y="412.3">SHEET 8 OF 17</text>
<text x="86.6" y="416.7">4</text>
<text x="226.3" y="416.7">3</text>
<text x="365.9" y="416.7">2</text>
<text x="505.6" y="416.7">1</text>
</g>
</svg>
